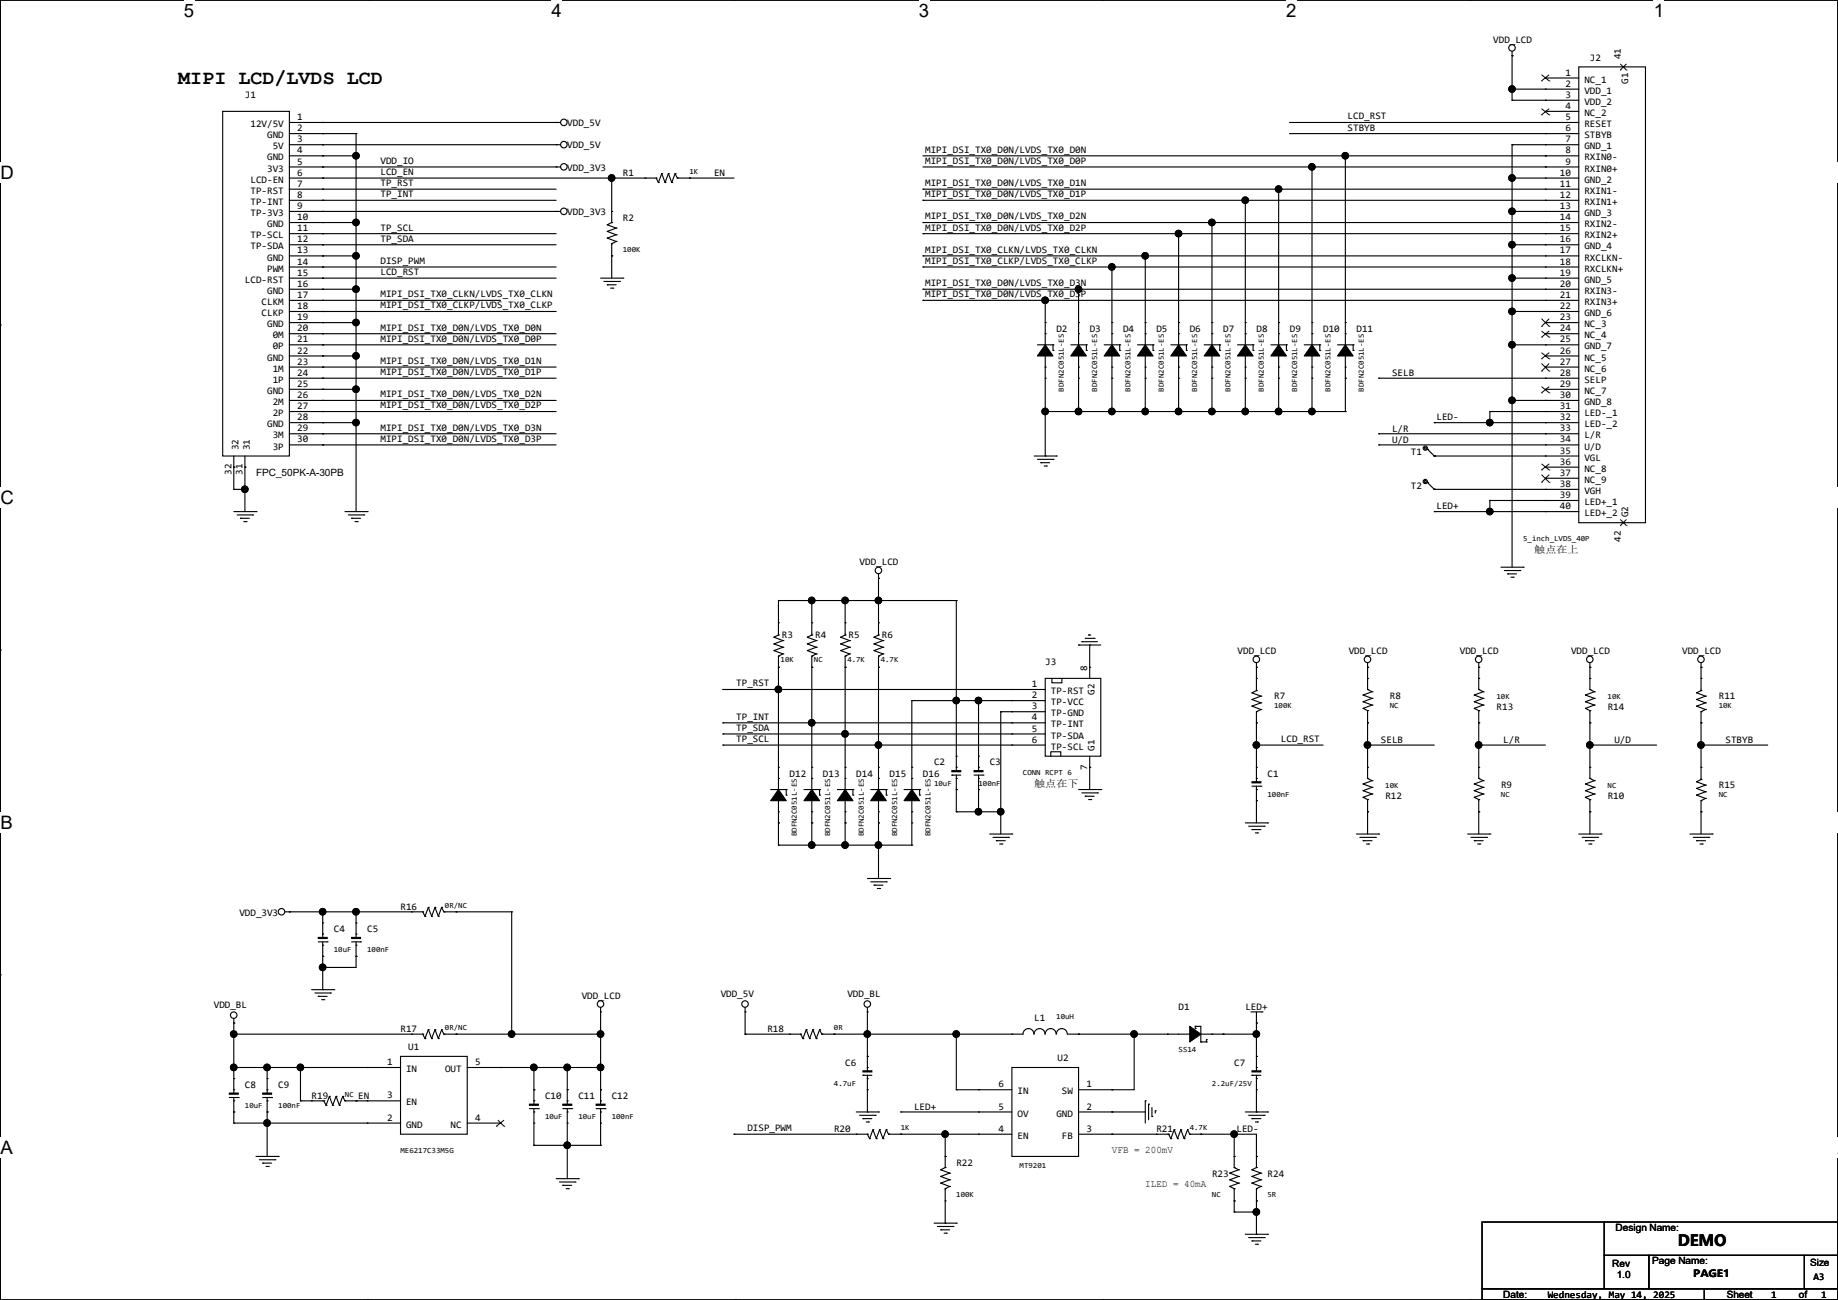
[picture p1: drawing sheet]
<svg xmlns="http://www.w3.org/2000/svg" width="420mm" height="297mm" viewBox="0 0 420 297" stroke-linecap="round" stroke-linejoin="round" font-family="sans-serif">
<path d="M.1 0h419.8v297h-419.8z" fill="none" stroke="#000" stroke-width=".25"/>
<path d="M42 0h2.4v4.8h-2.4z" fill="#fff"/>
<path d="M84 0h.1M84 297h.1" fill="none" stroke="#000" stroke-width=".25"/>
<path d="M126 0h2.4v4.8h-2.4z" fill="#fff"/>
<path d="M168 0h.1M168 297h.1" fill="none" stroke="#000" stroke-width=".25"/>
<path d="M210 0h2.3v4.8h-2.3z" fill="#fff"/>
<path d="M252 0h.1M252 297h.1" fill="none" stroke="#000" stroke-width=".25"/>
<path d="M293.9 0h2.4v4.8h-2.4z" fill="#fff"/>
<path d="M336 0h.1M336 297h.1" fill="none" stroke="#000" stroke-width=".25"/>
<g fill="#fff">
<path d="M377.9 0h2.4v4.8h-2.4z"/>
<path d="M.1 37.1h3v4.8h-3z"/>
<path d="M419.9 37.1l.1 4.8z"/>
<path d="M.1 111.3h3v4.8h-3z"/>
<path d="M419.9 111.3l.1 4.8z"/>
</g>
<path d="M.1 74.3h.1M419.9 74.3h.1" fill="none" stroke="#000" stroke-width=".25"/>
<g fill="#fff">
<path d="M.1 185.6h2.8v4.7h-2.8z"/>
<path d="M419.9 185.6l.1 4.7z"/>
</g>
<path d="M.1 148.5h.1M419.9 148.5h.1" fill="none" stroke="#000" stroke-width=".25"/>
<g fill="#fff">
<path d="M0 259.8h2.9v4.7h-2.9z"/>
<path d="M419.9 259.8h.1v4.7h-.1z"/>
</g>
<g fill="none" stroke="#000" stroke-width=".25">
<path d="M345.5 12.7h.1M345.5 11.7v11.2M353.1 17.8h.1M353.1 17.8h7.7M360.8 15.3h15.2v104.1h-15.2zM370.9 15.3h.1M50.9 25.4h15.2v78.8h-15.2zM66.1 28h62M66.1 33.1h62M66.1 38.1h62M66.1 30.5h15.3M66.1 35.6h15.3"/>
<path d="M73.7 28h.1M73.7 30.5h.1M73.7 33.1h.1M73.7 35.6h.1M73.7 38.1h.1M81.4 30.5h.1M81.4 35.6h.1M81.4 30.5v86.4M127.1 28h.1M127.1 33.1h.1M127.1 38.1h.1M151.2 39.7h.1"/>
<path d="M151.2 39.7l.8 2M151.2 39.7l-.7 2M152.7 39.7h.1M152.7 39.7l.8 2M152.7 39.7l-.7 2M154.3 39.7h.1M154.3 39.7l.5 1M154.3 39.7l-.8 2M210.9 38.1h149.9M210.9 35.6h149.9M294.7 28h.1M294.7 30.5h.1"/>
<path d="M294.7 28h66.1M294.7 30.5h66.1M299.8 38.1h.1M299.8 38.1v40.7M307.4 35.6h.1M307.4 35.6v43.2M345.5 33.1h.1M345.5 20.4h.1M345.5 22.9h.1M345.5 33.1h15.3M345.5 33.1v96.5M345.5 20.4h15.3"/>
<path d="M345.5 22.9h15.3M353.1 20.4h.1M353.1 22.9h.1M353.1 25.4h.1M353.1 28h.1M353.1 30.5h.1M353.1 33.1h.1M353.1 35.6h.1M353.1 38.1h.1M353.1 25.4h7.7M66.1 48.3h62M66.1 40.7h83.8"/>
<path d="M66.1 43.2h61M66.1 45.8h61M66.1 50.8h15.3M66.1 53.4h61M66.1 55.9h61M66.1 58.5h15.3M73.7 40.7h.1M73.7 43.2h.1M73.7 45.8h.1M73.7 48.3h.1M73.7 50.8h.1M73.7 53.4h.1"/>
<path d="M73.7 55.9h.1M73.7 58.5h.1M81.4 58.5h.1M81.4 50.8h.1M127.1 48.3h.1M138.8 54.4h.1M138.8 52.9h.1M138.8 51.4h.1M138.8 54.4l2 .8M138.8 52.9l2 .7M138.8 51.4l2 .7M139.8 50.8h.1"/>
<path d="M139.8 55.7h.1M139.8 48.3h.1M139.8 58.5h.1M139.8 40.7h.1M139.8 50.8l-1 .6M139.8 40.7v10.1M139.8 55.7v7.8M140.8 55.2h.1M140.8 53.6h.1M140.8 52.1h.1M140.8 55.2l-1 .5M140.8 53.6l-2 .8"/>
<path d="M140.8 52.1l-2 .8M147.4 40.7h.1M149.9 40.7h.1M149.9 40.7l.6 1M150.5 41.7h.1M152 41.7h.1M153.5 41.7h.1M154.8 40.7h.1M154.8 40.7h12.9M157.6 40.7h.1M210.9 43.2h.1M210.9 45.8h.1"/>
<path d="M210.9 50.8h.1M210.9 53.4h.1M210.9 58.5h.1M210.9 43.2h149.9M210.9 45.8h149.9M210.9 50.8h149.9M210.9 53.4h149.9M210.9 58.5h149.9M261.7 58.5h.1M261.7 58.5v20.3M269.3 53.4h.1M269.3 53.4v25.4"/>
<path d="M276.9 50.8h.1M276.9 50.8v28M284.6 45.8h.1M284.6 45.8v33M292.2 43.2h.1M292.2 43.2v35.6M345.5 40.7h.1M345.5 48.3h.1M345.5 55.9h.1M345.5 48.3h15.3M345.5 40.7h15.3M345.5 55.9h15.3"/>
<path d="M353.1 40.7h.1M353.1 43.2h.1M353.1 45.8h.1M353.1 48.3h.1M353.1 50.8h.1M353.1 53.4h.1M353.1 55.9h.1M353.1 58.5h.1M66.1 63.5h61M66.1 78.8h61M66.1 61h61M66.1 66.1h15.3"/>
<path d="M66.1 68.6h48.3M66.1 71.2h61M66.1 73.7h15.3M66.1 76.2h61M73.7 61h.1M73.7 63.5h.1M73.7 66.1h.1M73.7 68.6h.1M73.7 71.2h.1M73.7 73.7h.1M73.7 76.2h.1M73.7 78.8h.1"/>
<path d="M81.4 73.7h.1M81.4 66.1h.1M137.2 63.5h5.1M138 64.3h3.6M138.8 65.1h.1M138.8 65.1h2M139.5 65.8h.5M140 65.8h.1M141.6 64.3h.1M142.3 63.5h.1M210.9 61h.1M210.9 66.1h.1"/>
<path d="M210.9 68.6h.1M210.9 61h149.9M210.9 66.1h149.9M210.9 68.6h149.9M237.1 78.8h3.5M238.8 76.2h.1M238.8 73.7h.1M238.8 68.6h.1M238.8 68.6v10.2M240.6 78.8h.1M240.6 78.8v1.3M244.7 78.8h3.5"/>
<path d="M246.5 76.2h.1M246.5 73.7h.1M246.5 66.1h.1M246.5 66.1v12.7M248.2 78.8h.1M248.2 78.8v1.3M252.3 78.8h3.6M254.1 76.2h.1M254.1 73.7h.1M254.1 61h.1M254.1 61v17.8M255.9 78.8h.1"/>
<path d="M255.9 78.8v1.3M259.9 78.8h3.6M261.7 76.2h.1M261.7 73.7h.1M263.5 78.8h.1M263.5 78.8v1.3M267.5 78.8h3.6M269.3 76.2h.1M269.3 73.7h.1M271.1 78.8h.1M271.1 78.8v1.3M275.2 78.8h3.5"/>
<path d="M276.9 76.2h.1M276.9 73.7h.1M278.7 78.8h.1M278.7 78.8v1.3M282.8 78.8h3.5M284.6 76.2h.1M284.6 73.7h.1M286.3 78.8h.1M286.3 78.8v1.3M290.4 78.8h3.6M292.2 76.2h.1M292.2 73.7h.1"/>
<path d="M294 78.8h.1M294 78.8v1.3M298 78.8h3.6M299.8 76.2h.1M299.8 73.7h.1M301.6 78.8h.1M301.6 78.8v1.3M305.6 78.8h3.6M307.4 76.2h.1M307.4 73.7h.1M309.2 78.8h.1M309.2 78.8v1.3"/>
<path d="M345.5 63.5h.1M345.5 71.2h.1M345.5 78.8h.1M345.5 63.5h15.3M345.5 78.8h15.3M345.5 71.2h15.3M353.1 61h.1M353.1 63.5h.1M353.1 66.1h.1M353.1 68.6h.1M353.1 71.2h.1M353.1 73.7h.1"/>
<path d="M353.1 76.2h.1M353.1 78.8h.1M353.1 73.7h7.7M353.1 76.2h7.7M66.1 81.3h15.3M66.1 83.9h61M66.1 86.4h61M66.1 88.9h15.3M66.1 91.5h61M66.1 94h61M66.1 96.6h15.3M66.1 99.1h61"/>
<path d="M73.7 81.3h.1M73.7 83.9h.1M73.7 86.4h.1M73.7 88.9h.1M73.7 91.5h.1M73.7 94h.1M73.7 96.6h.1M73.7 99.1h.1M81.4 96.6h.1M81.4 88.9h.1M81.4 81.3h.1M238.8 83.9h.1"/>
<path d="M238.8 86.4h.1M238.8 94h.1M238.8 94h68.6M238.8 81.3v22.9M240.6 80.1h.1M246.5 83.9h.1M246.5 86.4h.1M246.5 94h.1M246.5 81.3v12.7M248.2 80.1h.1M254.1 83.9h.1M254.1 86.4h.1"/>
<path d="M254.1 94h.1M254.1 81.3v12.7M255.9 80.1h.1M261.7 83.9h.1M261.7 86.4h.1M261.7 94h.1M261.7 81.3v12.7M263.5 80.1h.1M269.3 83.9h.1M269.3 86.4h.1M269.3 94h.1M269.3 81.3v12.7"/>
<path d="M271.1 80.1h.1M276.9 83.9h.1M276.9 86.4h.1M276.9 94h.1M276.9 81.3v12.7M278.7 80.1h.1M284.6 83.9h.1M284.6 86.4h.1M284.6 94h.1M284.6 81.3v12.7M286.3 80.1h.1M292.2 83.9h.1"/>
<path d="M292.2 86.4h.1M292.2 94h.1M292.2 81.3v12.7M294 80.1h.1M299.8 83.9h.1M299.8 86.4h.1M299.8 94h.1M299.8 81.3v12.7M301.6 80.1h.1M307.4 83.9h.1M307.4 86.4h.1M307.4 94h.1"/>
<path d="M307.4 81.3v12.7M309.2 80.1h.1M315 99.1h.1M315 86.4h.1M315 86.4h45.8M315 99.1h45.8M327.7 96.6h.1M327.7 96.6h33.1M340.4 94h.1M340.4 96.6h.1M340.4 94h20.4M340.4 94v2.6"/>
<path d="M345.5 91.5h.1M345.5 91.5h15.3M353.1 81.3h.1M353.1 83.9h.1M353.1 86.4h.1M353.1 88.9h.1M353.1 91.5h.1M353.1 94h.1M353.1 96.6h.1M353.1 99.1h.1M353.1 81.3h7.7M353.1 83.9h7.7"/>
<path d="M353.1 88.9h7.7M53.4 106.7h.1M53.4 111.8h.1M53.4 116.9h5.1M53.4 104.2v7.6M53.4 111.8h2.6M54.2 117.6h3.5M54.9 118.4h.1M54.9 118.4h2.1M55.7 119.2h.5M56 106.7h.1M56 111.8h.1"/>
<path d="M56 104.2v12.7M56.2 119.2h.1M57.7 117.6h.1M58.5 116.9h.1M66.1 101.6h61M73.7 101.6h.1M78.8 116.9h5.1M79.6 117.6h3.5M80.3 118.4h.1M80.3 118.4h2.1M81.1 119.2h.5M81.6 119.2h.1"/>
<path d="M83.1 117.6h.1M83.9 116.9h.1M236.3 104.2h5.1M237.1 104.9h3.5M237.8 105.7h.1M237.8 105.7h2.1M238.6 106.5h.5M238.8 104.2h.1M239.1 106.5h.1M240.6 104.9h.1M241.4 104.2h.1M315 101.6h.1"/>
<path d="M315 101.6h45.8M326.2 102.7h.1M326.2 110.3h.1M326.2 102.7l1.5 1.5M326.2 110.3l1.5 1.5M327.7 104.2h.1M327.7 111.8h.1M327.7 116.9h.1M327.7 116.9h33.1M327.7 104.2h33.1M327.7 111.8h33.1M340.4 114.3h.1"/>
<path d="M340.4 116.9h.1M340.4 114.3h20.4M340.4 114.3v2.6M353.1 101.6h.1M353.1 104.2h.1M353.1 106.7h.1M353.1 109.3h.1M353.1 111.8h.1M353.1 114.3h.1M353.1 116.9h.1M353.1 106.7h7.7M353.1 109.3h7.7"/>
<path d="M370.9 119.4h.1M177.9 137.2h.1M177.9 137.2v7.9M177.9 137.2h40.6M185.5 137.2h.1M185.5 137.2v7.9M193.1 137.2h.1M193.1 137.2v7.9M200.7 132.1h.1M200.7 137.2h.1M200.7 131.1v14M218.5 137.2h.1"/>
<path d="M218.5 137.2v38.9M343 129.6h5.1M343.7 130.3h3.6M344.5 131.1h.1M344.5 131.1h2M345.3 131.9h.5M345.8 131.9h.1M347.3 130.3h.1M348.1 129.6h.1M165.2 157.5h.1M165.2 157.5h73.6M176.9 145.6h.1"/>
<path d="M176.9 147.1h.1M176.9 148.6h.1M176.9 145.6l2 .7M176.9 147.1l2 .8M176.9 148.6l2 .8M177.9 149.9h.1M177.9 145.1h.1M177.9 152.4h.1M177.9 142.3h.1M177.9 157.5h.1M177.9 145.1l-1 .5M177.9 149.9v30.5"/>
<path d="M178.9 146.3h.1M178.9 147.9h.1M178.9 149.4h.1M178.9 146.3l-2 .8M178.9 147.9l-2 .7M178.9 149.4l-1 .5M184.5 145.6h.1M184.5 147.1h.1M184.5 148.6h.1M184.5 145.6l2 .7M184.5 147.1l2 .8M184.5 148.6l2 .8"/>
<path d="M185.5 149.9h.1M185.5 145.1h.1M185.5 152.4h.1M185.5 142.3h.1M185.5 149.9v30.5M185.5 145.1l-1 .5M186.5 146.3h.1M186.5 147.9h.1M186.5 149.4h.1M186.5 146.3l-2 .8M186.5 147.9l-2 .7M186.5 149.4l-1 .5"/>
<path d="M192.1 145.6h.1M192.1 147.1h.1M192.1 148.6h.1M192.1 145.6l2 .7M192.1 147.1l2 .8M192.1 148.6l2 .8M193.1 149.9h.1M193.1 145.1h.1M193.1 152.4h.1M193.1 142.3h.1M193.1 145.1l-1 .5M193.1 149.9v30.5"/>
<path d="M194.1 146.3h.1M194.1 147.9h.1M194.1 149.4h.1M194.1 146.3l-2 .8M194.1 147.9l-2 .7M194.1 149.4l-1 .5M199.7 145.6h.1M199.7 147.1h.1M199.7 148.6h.1M199.7 145.6l2.1 .7M199.7 147.1l2.1 .8M199.7 148.6l2.1 .8"/>
<path d="M200.7 149.9h.1M200.7 145.1h.1M200.7 152.4h.1M200.7 142.3h.1M200.7 149.9v30.5M200.7 145.1l-1 .5M201.8 146.3h.1M201.8 147.9h.1M201.8 149.4h.1M201.8 146.3l-2.1 .8M201.8 147.9l-2.1 .7M201.8 149.4l-1.1 .5"/>
<path d="M231.2 157.5h.1M238.8 155h12.7v17.8h-12.7zM240.4 155v1h2.3v-1M246.5 147.4h.1M246.5 147.4h5M247.2 146.6h.1M247.2 146.6h3.6M248 145.8h2M248.8 145.1h.1M248.8 145.1h.5M249 152.4h.1M249 147.4h.1"/>
<path d="M249 147.4v7.6M250 145.8h.1M286.1 158.3h.1M286.1 159.8h.1M286.1 158.3l2 .7M286.1 159.8l2 .8M287.1 152.4h.1M287.1 157.8h.1M287.1 155h.1M287.1 151.4v6.4M287.1 157.8l-1 .5M288.1 159h.1"/>
<path d="M288.1 159l-2 .8M311.5 158.8h.1M311.5 158.8l2 .8M312.5 152.4h.1M312.5 157.5h.1M312.5 155h.1M312.5 151.4v6.1M312.5 157.5l1 .5M313.5 159.6h.1M313.5 158h.1M313.5 159.6l-2 .7M313.5 158l-2 .8"/>
<path d="M336.9 158.8h.1M336.9 158.8l2 .8M337.9 152.4h.1M337.9 157.5h.1M337.9 155h.1M337.9 151.4v6.1M337.9 157.5l1 .5M338.9 159.6h.1M338.9 158h.1M338.9 159.6l-2 .7M338.9 158l-2 .8M362.3 158.8h.1"/>
<path d="M362.3 158.8l2 .8M363.3 152.4h.1M363.3 157.5h.1M363.3 155h.1M363.3 151.4v6.1M363.3 157.5l1 .5M364.3 159.6h.1M364.3 158h.1M364.3 159.6l-2 .7M364.3 158l-2 .8M387.7 158.3h.1M387.7 159.8h.1"/>
<path d="M387.7 158.3l2 .7M387.7 159.8l2 .8M388.7 152.4h.1M388.7 157.8h.1M388.7 155h.1M388.7 151.4v6.4M388.7 157.8l-1 .5M389.7 159h.1M389.7 159l-2 .8M165.2 165.1h.1M165.2 167.7h.1M165.2 170.2h.1"/>
<path d="M165.2 165.1h73.6M165.2 167.7h73.6M165.2 170.2h73.6M177.9 177.8h.1M177.9 175.3h.1M185.5 177.8h.1M185.5 175.3h.1M185.5 165.1h.1M193.1 177.8h.1M193.1 175.3h.1M193.1 167.7h.1M200.7 177.8h.1"/>
<path d="M200.7 175.3h.1M200.7 170.2h.1M208.4 177.8h.1M208.4 175.3h.1M208.4 160.1h.1M208.4 160.1h30.4M208.4 160.1v20.3M217.5 177.1h.1M217.5 177.1h2M218.5 177.8h.1M218.5 175.3h.1M218.5 172.8h.1"/>
<path d="M218.5 160.1h.1M218.5 177.1v8.4M222.6 177.1h2M223.6 177.8h.1M223.6 175.3h.1M223.6 172.8h.1M223.6 160.1h.1M223.6 160.1v16M223.6 177.1v8.4M224.6 177.1h.1M228.7 162.6h.1M228.7 162.6h10.1"/>
<path d="M228.7 162.6v27.9M231.2 160.1h.1M231.2 162.6h.1M231.2 165.1h.1M231.2 167.7h.1M231.2 170.2h.1M240.1 172.8v-1.1h2.3v1.1M249 175.3h.1M249 172.8v7.6M286.1 161.3h.1M286.1 161.3l2 .8M286.1 179.6h2"/>
<path d="M287.1 162.6h.1M287.1 165.1h.1M287.1 177.8h.1M287.1 175.3h.1M287.1 170.2h.1M287.1 162.6v16M287.1 179.6v8.4M287.1 170.2h15.2M288.1 160.6h.1M288.1 162.1h.1M288.1 179.6h.1M288.1 160.6l-2 .7"/>
<path d="M288.1 162.1l-1 .5M311.5 161.8h.1M311.5 160.3h.1M311.5 179.1h.1M311.5 161.8l1 .5M311.5 160.3l2 .8M311.5 179.1l2 .8M312.5 162.3h.1M312.5 165.1h.1M312.5 177.8h.1M312.5 175.3h.1M312.5 170.2h.1"/>
<path d="M312.5 162.3v15.5M312.5 170.2h15.2M312.5 177.8l1 .6M313.5 161.1h.1M313.5 179.9h.1M313.5 178.4h.1M313.5 161.1l-2 .7M313.5 179.9l-2 .7M313.5 178.4l-2 .7M336.9 161.8h.1M336.9 160.3h.1M336.9 179.1h.1"/>
<path d="M336.9 161.8l1 .5M336.9 160.3l2 .8M336.9 179.1l2 .8M337.9 162.3h.1M337.9 165.1h.1M337.9 177.8h.1M337.9 175.3h.1M337.9 170.2h.1M337.9 162.3v15.5M337.9 177.8l1 .6M337.9 170.2h15.2M338.9 161.1h.1"/>
<path d="M338.9 179.9h.1M338.9 178.4h.1M338.9 161.1l-2 .7M338.9 179.9l-2 .7M338.9 178.4l-2 .7M362.3 179.1h.1M362.3 161.8h.1M362.3 160.3h.1M362.3 179.1l2 .8M362.3 161.8l1 .5M362.3 160.3l2 .8M363.3 177.8h.1"/>
<path d="M363.3 175.3h.1M363.3 162.3h.1M363.3 165.1h.1M363.3 170.2h.1M363.3 162.3v15.5M363.3 177.8l1 .6M363.3 170.2h15.2M364.3 179.9h.1M364.3 178.4h.1M364.3 161.1h.1M364.3 179.9l-2 .7M364.3 178.4l-2 .7"/>
<path d="M364.3 161.1l-2 .7M387.7 161.3h.1M387.7 178.6h.1M387.7 161.3l2 .8M387.7 178.6l2 .8M388.7 162.6h.1M388.7 165.1h.1M388.7 178.1h.1M388.7 175.3h.1M388.7 170.2h.1M388.7 162.6v15.5M388.7 178.1l-1 .5"/>
<path d="M388.7 170.2h15.2M389.7 160.6h.1M389.7 162.1h.1M389.7 179.4h.1M389.7 160.6l-2 .7M389.7 162.1l-1 .5M389.7 179.4l-2 .7M176.1 180.4h3.6M177.9 185.5h.1M177.9 188h.1M177.9 193.1h.1M177.9 182.9v10.2"/>
<path d="M177.9 193.1h30.5M179.7 180.4h.1M179.7 181.7h.1M179.7 180.4v1.3M183.7 180.4h3.6M185.5 185.5h.1M185.5 188h.1M185.5 193.1h.1M185.5 182.9v10.2M187.3 180.4h.1M187.3 181.7h.1M187.3 180.4v1.3"/>
<path d="M191.3 180.4h3.6M193.1 185.5h.1M193.1 188h.1M193.1 193.1h.1M193.1 182.9v10.2M194.9 180.4h.1M194.9 181.7h.1M194.9 180.4v1.3M199 180.4h3.5M200.7 185.5h.1M200.7 188h.1M200.7 193.1h.1"/>
<path d="M200.7 182.9v17.8M202.5 180.4h.1M202.5 181.7h.1M202.5 180.4v1.3M206.6 180.4h3.5M208.4 185.5h.1M208.4 188h.1M208.4 193.1h.1M208.4 182.9v10.2M210.1 180.4h.1M210.1 181.7h.1M210.1 180.4v1.3"/>
<path d="M218.5 180.4h.1M218.5 185.5h.1M218.5 185.5h10.2M223.6 180.4h.1M223.6 185.5h.1M226.1 190.5h5.1M226.9 191.3h3.6M227.7 192.1h.1M227.7 192.1h2M228.4 192.8h.5M228.7 185.5h.1M228.9 192.8h.1"/>
<path d="M230.5 191.3h.1M231.2 190.5h.1M246.5 180.4h5M247.2 181.1h3.6M248 181.9h.1M248 181.9h2M248.8 182.7h.5M249.3 182.7h.1M250.8 181.1h.1M251.5 180.4h.1M284.6 188h5M285.3 188.8h3.6"/>
<path d="M286.1 189.5h.1M286.1 189.5h2M286.9 190.3h.5M287.1 180.4h.1M287.1 182.9h.1M287.4 190.3h.1M288.9 188.8h.1M289.6 188h.1M310 190.5h5M310.7 191.3h3.6M311.5 192.1h.1M311.5 182.2h.1"/>
<path d="M311.5 180.6h.1M311.5 192.1h2M311.5 182.2l1 .5M311.5 180.6l2 .8M312.3 192.8h.5M312.5 182.7h.1M312.5 185.5h.1M312.5 182.7v7.8M312.8 192.8h.1M313.5 181.4h.1M313.5 181.4l-2 .8M314.3 191.3h.1"/>
<path d="M315 190.5h.1M335.4 190.5h5M336.1 191.3h3.6M336.9 192.1h.1M336.9 182.2h.1M336.9 180.6h.1M336.9 192.1h2M336.9 182.2l1 .5M336.9 180.6l2 .8M337.7 192.8h.5M337.9 182.7h.1M337.9 185.5h.1"/>
<path d="M337.9 182.7v7.8M338.2 192.8h.1M338.9 181.4h.1M338.9 181.4l-2 .8M339.7 191.3h.1M340.4 190.5h.1M360.8 190.5h5M361.5 191.3h3.6M362.3 192.1h.1M362.3 182.2h.1M362.3 180.6h.1M362.3 192.1h2"/>
<path d="M362.3 182.2l1 .5M362.3 180.6l2 .8M363.1 192.8h.5M363.3 182.7h.1M363.3 185.5h.1M363.3 182.7v7.8M363.6 192.8h.1M364.3 181.4h.1M364.3 181.4l-2 .8M365.1 191.3h.1M365.8 190.5h.1M386.2 190.5h5"/>
<path d="M386.9 191.3h3.6M387.7 192.1h.1M387.7 180.1h.1M387.7 181.7h.1M387.7 192.1h2M387.7 180.1l2 .8M387.7 181.7l2 .7M388.5 192.8h.5M388.7 182.9h.1M388.7 185.5h.1M388.7 182.9v7.6M389 192.8h.1"/>
<path d="M389.7 180.9h.1M389.7 182.4h.1M389.7 180.9l-2 .8M389.7 182.4l-1 .5M390.5 191.3h.1M391.2 190.5h.1M65.1 208.3h31.5M66.1 208.3h.1M72.7 215.2h2.1M73.7 215.9h.1M73.7 213.4h.1M73.7 210.9h.1"/>
<path d="M73.7 218.5h.1M73.7 208.3h.1M73.7 208.3v5.9M73.7 215.2v10.9M74.8 215.2h.1M80.3 215.2h2.1M81.4 215.9h.1M81.4 213.4h.1M81.4 210.9h.1M81.4 218.5h.1M81.4 208.3h.1M81.4 208.3v5.9"/>
<path d="M81.4 215.2v5.8h-7.7M82.4 215.2h.1M94.1 208.3h.1M96.6 208.3h.1M96.6 208.3l.5 1M97.1 209.3h.1M97.9 207.3h.1M97.9 207.3l.7 2M97.9 207.3l-.8 2M98.6 209.3h.1M99.4 207.3h.1M99.4 207.3l.8 2"/>
<path d="M99.4 207.3l-.8 2M100.2 209.3h.1M100.9 207.3h.1M100.9 207.3l.5 1M100.9 207.3l-.7 2M101.4 208.3h.1M101.4 208.3h15.5M104.2 208.3h.1M116.9 208.3h.1M116.9 208.3v28M198.2 200.7h5.1M199 201.5h3.5"/>
<path d="M199.7 202.2h.1M199.7 202.2h2.1M200.5 203h.5M201 203h.1M202.5 201.5h.1M203.3 200.7h.1M.1 222.7h.1M53.4 233.7h.1M53.4 236.3h.1M53.4 232.7v17M53.4 236.3h43.2M71.2 226.1h5.1"/>
<path d="M72 226.9h3.5M72.7 227.6h.1M72.7 227.6h2.1M73.5 228.4h.5M73.7 221h.1M73.7 226.1h.1M74 228.4h.1M75.5 226.9h.1M76.3 226.1h.1M94.1 236.3h.1M96.6 236.3h.1M96.6 236.3l.5 1"/>
<path d="M97.1 237.3h.1M97.9 235.2h.1M97.9 235.2l.7 2.1M97.9 235.2l-.8 2.1M98.6 237.3h.1M99.4 235.2h.1M99.4 235.2l.8 2.1M99.4 235.2l-.8 2.1M100.2 237.3h.1M100.9 235.2h.1M100.9 235.2l.5 1.1M100.9 235.2l-.7 2.1"/>
<path d="M101.4 236.3h.1M101.4 236.3h35.8M104.2 236.3h.1M116.9 236.3h.1M137.2 231.2h.1M137.2 236.3h.1M137.2 230.2v22.1M170.3 231.2h.1M170.3 236.3h.1M170.3 230.2v6.1M170.3 236.3h12.7M180.4 236.3h.1"/>
<path d="M183 236.3h.1M183 236.3l.5 1M183.5 237.3h.1M184.2 235.2h.1M184.2 235.2l.8 2.1M184.2 235.2l-.7 2.1M185 237.3h.1M185.8 235.2h.1M185.8 235.2l.7 2.1M185.8 235.2l-.8 2.1M186.5 237.3h.1M187.3 235.2h.1"/>
<path d="M187.3 235.2l.5 1.1M187.3 235.2l-.8 2.1M187.8 236.3h.1M187.8 236.3h46a1.25 1.25 0 0 1 1.2-1.3 1.25 1.25 0 0 1 1.3 1.3 1.27 1.27 0 0 1 1.2-1.3 1.27 1.27 0 0 1 1.3 1.3M190.6 236.3h.1M198.2 231.2h.1M198.2 236.3h.1M198.2 230.2v14.4M218.5 236.3h.1M218.5 236.3v12.7M231.2 236.3h.1M238.8 236.3a1.25 1.25 0 0 1 1.3-1.3 1.25 1.25 0 0 1 1.2 1.3 1.27 1.27 0 0 1 1.3-1.3 1.27 1.27 0 0 1 1.3 1.3"/>
<path d="M243.9 236.3h28M246.5 236.3h.1M259.2 236.3h.1M259.2 236.3v12.7h-12.7M266.8 236.3h.1M271.9 236.3h.1M273.1 234.5h.1M273.1 235h.1M273.1 234.5h1.3v3.5M273.1 234.5v.5M274.4 238h.1M274.4 236.3h12.7"/>
<path d="M274.4 238h1.3M275.7 238h.1M275.7 237.5h.1M275.7 237.5v.5M276.9 236.3h.1M279.5 236.3h.1M285.8 231.2h2.6M287.1 233.7h.1M287.1 231.2v13.4M288.4 231.2h.1M419.9 222.7h.1M52.4 250.7h2"/>
<path d="M53.4 251.5h.1M53.4 249h.1M53.4 246.4h.1M53.4 254h.1M53.4 243.9h.1M53.4 256.6h.1M53.4 250.7v5.9M53.4 243.9h38.1M53.4 256.6h38.1M54.4 250.7h.1M60 250.7h2.1M61 251.5h.1"/>
<path d="M61 249h.1M61 246.4h.1M61 254h.1M61 243.9h.1M61 256.6h.1M61 243.9v5.8M61 250.7v13.5M62.1 250.7h.1M68.7 243.9h.1M68.7 251.5h.1M68.7 251.5h5.3M68.7 243.9v7.6"/>
<path d="M71.2 251.5h.1M74 251.5h.1M74 251.5l.5 1M74.5 252.5h.1M75.3 250.5h.1M75.3 250.5l-.8 2M75.3 250.5l.7 2M76 252.5h.1M76.8 250.5h.1M76.8 250.5l-.8 2M76.8 250.5l.8 2M77.6 252.5h.1"/>
<path d="M78.3 250.5h.1M78.3 250.5l-.7 2M78.3 250.5l.5 1M78.8 251.5h.1M78.8 251.5h12.7M81.4 251.5h.1M83.9 243.9h.1M83.9 256.6h.1M83.9 251.5h.1M91.5 241.3h15.3v17.8h-15.3zM106.8 243.9h30.4M106.8 256.6h7.6"/>
<path d="M114.4 256.6h.1M114.4 243.9h.1M121 253.3h2M122 254h.1M122 251.5h.1M122 249h.1M122 256.6h.1M122 243.9h.1M122 243.9v8.4M122 253.3v8.4M123 253.3h.1M128.6 253.3h2"/>
<path d="M129.6 254h.1M129.6 251.5h.1M129.6 249h.1M129.6 256.6h.1M129.6 243.9h.1M129.6 243.9v8.4M129.6 253.3v16M130.6 253.3h.1M136.2 253.3h2.1M137.2 254h.1M137.2 251.5h.1M137.2 249h.1"/>
<path d="M137.2 256.6h.1M137.2 253.3v8.4M138.3 253.3h.1M167.7 259.1h.1M167.7 259.1h30.5M195.7 259.1h.1M195.7 254h5M196.4 254.8h3.6M197.2 255.6h.1M197.2 245.7h.1M197.2 255.6h2M197.2 245.7h2"/>
<path d="M198 256.3h.5M198.2 259.1h.1M198.2 246.4h.1M198.2 243.9h.1M198.2 241.3h.1M198.2 249h.1M198.2 254h.1M198.2 245.7v8.3M198.2 259.1l.5 1M198.5 256.3h.1M199.5 258.1h.1M199.5 258.1l.7 2"/>
<path d="M199.5 258.1l-.8 2M200 254.8h.1M200.7 254h.1M201 258.1h.1M201 258.1l.8 2M201 258.1l-.8 2M202.5 258.1h.1M202.5 258.1l.5 1M202.5 258.1l-.7 2M203 259.1h.1M203 259.1h28.2M205.8 259.1h.1"/>
<path d="M205.8 254h.1M205.8 254h25.4M216 259.1h.1M216 259.1v7.6M218.5 249h.1M218.5 249h12.7M223.6 259.1h.1M223.6 254h.1M223.6 249h.1M231.2 243.9h15.3v20.3h-15.3zM246.5 254h15.2M246.5 259.1h20.5"/>
<path d="M254.1 249h.1M254.1 254h.1M254.1 259.1h.1M261.7 251.5h.1M261.7 251.5v5.1M262.5 252.3h.1M262.5 252.3v3.5M263.2 255.1h.1M263.2 253v2.1M264 253.8h.1M264 253.8v.5M264.2 259.1h.1"/>
<path d="M267 259.1h.1M267 259.1l.5 1M268.3 258.1h.1M268.3 258.1l-.8 2M268.3 258.1l.8 2M269.8 258.1h.1M269.8 258.1l-.7 2M269.8 258.1l.8 2M271.4 258.1h.1M271.4 258.1l-.8 2M271.4 258.1l.5 1M271.9 259.1h.1"/>
<path d="M271.9 259.1h15.2v7.6M274.4 259.1h.1M282 259.1h.1M282 259.1v7.6M284.6 254h5M285.3 254.8h3.6M286.1 255.6h.1M286.1 245.7h.1M286.1 255.6h2M286.1 245.7h2M286.9 256.3h.5M287.1 246.4h.1"/>
<path d="M287.1 243.9h.1M287.1 241.3h.1M287.1 249h.1M287.1 254h.1M287.1 245.7v8.3M287.4 256.3h.1M288.9 254.8h.1M289.6 254h.1M58.5 264.2h5.1M59.3 265h3.5M60 265.7h.1M60 265.7h2.1"/>
<path d="M60.8 266.5h.5M61.3 266.5h.1M62.8 265h.1M63.6 264.2h.1M122 261.7h.1M122 261.7h15.2M127.1 269.3h5.1M127.8 270h3.6M128.6 270.8h.1M128.6 270.8h2M129.4 271.6h.5M129.6 261.7h.1"/>
<path d="M129.9 271.6h.1M131.4 270h.1M132.2 269.3h.1M137.2 261.7h.1M198.7 260.1h.1M200.2 260.1h.1M201.8 260.1h.1M213.4 279.4h5.1M215 270.3h.1M215 268.8h.1M215 267.3h.1M215 270.3l2 .8"/>
<path d="M215 268.8l2 .7M215 267.3l2 .7M216 266.7h.1M216 271.6h.1M216 264.2h.1M216 274.4h.1M216 279.4h.1M216 266.7l-1 .6M216 271.6v7.8M217 271.1h.1M217 269.5h.1M217 268h.1"/>
<path d="M217 271.1l-1 .5M217 269.5l-2 .8M217 268l-2 .8M218.5 279.4h.1M267.5 260.1h.1M269.1 260.1h.1M270.6 260.1h.1M281 271.1h.1M281 269.5h.1M281 268h.1M281 271.1l1 .5M281 269.5l2 .8"/>
<path d="M281 268l2 .8M282 266.7h.1M282 271.6h.1M282 264.2h.1M282 274.4h.1M282 276.9h.1M282 266.7l1 .6M282 271.6v5.3M282 276.9h5.1M283 270.3h.1M283 268.8h.1M283 267.3h.1"/>
<path d="M283 270.3l-2 .8M283 268.8l-2 .7M283 267.3l-2 .7M286.1 270.3h.1M286.1 268.8h.1M286.1 267.3h.1M286.1 270.3l2 .8M286.1 268.8l2 .7M286.1 267.3l2 .7M287.1 266.7h.1M287.1 271.6h.1M287.1 264.2h.1"/>
<path d="M287.1 274.4h.1M287.1 271.6v10.4M287.1 266.7l-1 .6M288.1 271.1h.1M288.1 269.5h.1M288.1 268h.1M288.1 271.1l-1 .5M288.1 269.5l-2 .8M288.1 268l-2 .8M338.7 279.2h27.9v15.2h-27.9zM366.6 279.2h53.3v7.6h-53.3zM214.2 280.2h3.6"/>
<path d="M215 281h.1M215 281h2M215.7 281.7h.5M216.2 281.7h.1M217.8 280.2h.1M284.6 282h5M285.3 282.7h3.6M286.1 283.5h.1M286.1 283.5h2M286.9 284.3h.5M287.1 282h.1M287.4 284.3h.1"/>
<path d="M288.9 282.7h.1M289.6 282h.1M338.7 294.4h50.8v2.6h-50.8zM366.6 286.8h10.2v7.6h-10.2zM376.8 286.8h35.5v7.6h-35.5zM389.5 294.4h30.4v2.6h-30.4zM412.3 286.8h7.6v7.6h-7.6z"/>
<circle cx="345.5" cy="10.9" r=".74"/>
<circle cx="128.8" cy="33" r=".74"/>
<circle cx="128.8" cy="38.1" r=".74"/>
<circle cx="128.8" cy="28" r=".74"/>
<circle cx="128.8" cy="48.3" r=".74"/>
<circle cx="325.7" cy="110" r=".49"/>
<circle cx="325.7" cy="102.4" r=".49"/>
<circle cx="325.7" cy="102.4" r=".23"/>
<circle cx="325.7" cy="110" r=".23"/>
<circle cx="200.7" cy="130.3" r=".74"/>
<circle cx="287.1" cy="150.6" r=".74"/>
<circle cx="312.5" cy="150.6" r=".74"/>
<circle cx="337.9" cy="150.6" r=".74"/>
<circle cx="363.3" cy="150.6" r=".74"/>
<circle cx="388.7" cy="150.6" r=".74"/>
<circle cx="64.3" cy="208.3" r=".74"/>
<circle cx="53.4" cy="231.9" r=".74"/>
<circle cx="137.2" cy="229.4" r=".74"/>
<circle cx="170.2" cy="229.4" r=".74"/>
<circle cx="198.2" cy="229.4" r=".74"/>
</g>
<g fill="#000" stroke="#000" stroke-width=".25">
<path d="M238.8 78.8l1.8 2.5h-3.5z" fill-rule="evenodd"/>
<path d="M246.5 78.8l1.7 2.5h-3.5z" fill-rule="evenodd"/>
<path d="M254.1 78.8l1.8 2.5h-3.6z" fill-rule="evenodd"/>
<path d="M261.7 78.8l1.8 2.5h-3.6z" fill-rule="evenodd"/>
<path d="M269.3 78.8l1.8 2.5h-3.6z" fill-rule="evenodd"/>
<path d="M276.9 78.8l1.8 2.5h-3.5z" fill-rule="evenodd"/>
<path d="M284.6 78.8l1.7 2.5h-3.5z" fill-rule="evenodd"/>
<path d="M292.2 78.8l1.8 2.5h-3.6z" fill-rule="evenodd"/>
<path d="M299.8 78.8l1.8 2.5h-3.6z" fill-rule="evenodd"/>
<path d="M307.4 78.8l1.8 2.5h-3.6z" fill-rule="evenodd"/>
<path d="M217.5 176.1h2v.2h-2z" fill-rule="evenodd"/>
<path d="M222.6 176.1h2v.2h-2z" fill-rule="evenodd"/>
<path d="M286.1 178.6h2v.3h-2z" fill-rule="evenodd"/>
<path d="M177.9 180.4l1.8 2.5h-3.6z" fill-rule="evenodd"/>
<path d="M185.5 180.4l1.8 2.5h-3.6z" fill-rule="evenodd"/>
<path d="M193.1 180.4l1.8 2.5h-3.6z" fill-rule="evenodd"/>
<path d="M200.7 180.4l1.8 2.5h-3.5z" fill-rule="evenodd"/>
<path d="M208.4 180.4l1.7 2.5h-3.5z" fill-rule="evenodd"/>
<path d="M72.7 214.2h2.1v.2h-2.1z" fill-rule="evenodd"/>
<path d="M80.3 214.2h2.1v.2h-2.1z" fill-rule="evenodd"/>
<path d="M271.9 234.5l2.5 1.8-2.5 1.7z" fill-rule="evenodd"/>
<path d="M52.4 249.7h2v.3h-2z" fill-rule="evenodd"/>
<path d="M60 249.7h2.1v.3h-2.1z" fill-rule="evenodd"/>
<path d="M121 252.3h2v.2h-2z" fill-rule="evenodd"/>
<path d="M128.6 252.3h2v.2h-2z" fill-rule="evenodd"/>
<path d="M136.2 252.3h2.1v.2h-2.1z" fill-rule="evenodd"/>
<path d="M197.2 244.6h2v.3h-2z" fill-rule="evenodd"/>
<path d="M286.1 244.6h2v.3h-2z" fill-rule="evenodd"/>
<circle cx="81.3" cy="35.6" r=".74"/>
<circle cx="299.8" cy="38.1" r=".74"/>
<circle cx="307.4" cy="35.6" r=".74"/>
<circle cx="345.5" cy="20.3" r=".74"/>
<circle cx="81.3" cy="58.4" r=".74"/>
<circle cx="81.3" cy="50.8" r=".74"/>
<circle cx="139.8" cy="40.7" r=".74"/>
<circle cx="261.7" cy="58.4" r=".74"/>
<circle cx="269.3" cy="53.4" r=".74"/>
<circle cx="276.9" cy="50.8" r=".74"/>
<circle cx="284.5" cy="45.7" r=".74"/>
<circle cx="292.2" cy="43.2" r=".74"/>
<circle cx="345.5" cy="55.9" r=".74"/>
<circle cx="345.5" cy="40.7" r=".74"/>
<circle cx="345.5" cy="48.3" r=".74"/>
<circle cx="81.3" cy="66.1" r=".74"/>
<circle cx="81.3" cy="73.7" r=".74"/>
<circle cx="238.8" cy="68.6" r=".74"/>
<circle cx="246.4" cy="66.1" r=".74"/>
<circle cx="254.1" cy="61" r=".74"/>
<circle cx="345.5" cy="63.5" r=".74"/>
<circle cx="345.5" cy="71.1" r=".74"/>
<circle cx="345.5" cy="78.8" r=".74"/>
<circle cx="81.3" cy="81.3" r=".74"/>
<circle cx="81.3" cy="96.5" r=".74"/>
<circle cx="81.3" cy="88.9" r=".74"/>
<circle cx="238.8" cy="94" r=".74"/>
<circle cx="246.4" cy="94" r=".74"/>
<circle cx="254.1" cy="94" r=".74"/>
<circle cx="261.7" cy="94" r=".74"/>
<circle cx="269.3" cy="94" r=".74"/>
<circle cx="276.9" cy="94" r=".74"/>
<circle cx="284.5" cy="94" r=".74"/>
<circle cx="292.2" cy="94" r=".74"/>
<circle cx="299.8" cy="94" r=".74"/>
<circle cx="340.4" cy="96.5" r=".74"/>
<circle cx="345.5" cy="91.5" r=".74"/>
<circle cx="55.9" cy="111.8" r=".74"/>
<circle cx="340.4" cy="116.9" r=".74"/>
<circle cx="185.5" cy="137.2" r=".74"/>
<circle cx="193.1" cy="137.2" r=".74"/>
<circle cx="200.7" cy="137.2" r=".74"/>
<circle cx="177.9" cy="157.5" r=".74"/>
<circle cx="185.5" cy="165.1" r=".74"/>
<circle cx="193.1" cy="167.7" r=".74"/>
<circle cx="200.7" cy="170.2" r=".74"/>
<circle cx="218.5" cy="160" r=".74"/>
<circle cx="223.6" cy="160" r=".74"/>
<circle cx="287.1" cy="170.2" r=".74"/>
<circle cx="312.5" cy="170.2" r=".74"/>
<circle cx="337.9" cy="170.2" r=".74"/>
<circle cx="363.3" cy="170.2" r=".74"/>
<circle cx="388.7" cy="170.2" r=".74"/>
<circle cx="185.5" cy="193.1" r=".74"/>
<circle cx="193.1" cy="193.1" r=".74"/>
<circle cx="200.7" cy="193.1" r=".74"/>
<circle cx="223.6" cy="185.4" r=".74"/>
<circle cx="228.7" cy="185.4" r=".74"/>
<circle cx="73.7" cy="208.3" r=".74"/>
<circle cx="81.3" cy="208.3" r=".74"/>
<circle cx="53.4" cy="236.2" r=".74"/>
<circle cx="73.7" cy="221" r=".74"/>
<circle cx="116.9" cy="236.2" r=".74"/>
<circle cx="137.2" cy="236.2" r=".74"/>
<circle cx="198.2" cy="236.2" r=".74"/>
<circle cx="218.5" cy="236.2" r=".74"/>
<circle cx="259.1" cy="236.2" r=".74"/>
<circle cx="287.1" cy="236.2" r=".74"/>
<circle cx="53.4" cy="243.9" r=".74"/>
<circle cx="61" cy="256.6" r=".74"/>
<circle cx="61" cy="243.9" r=".74"/>
<circle cx="68.6" cy="243.9" r=".74"/>
<circle cx="122" cy="243.9" r=".74"/>
<circle cx="129.6" cy="243.9" r=".74"/>
<circle cx="137.2" cy="243.9" r=".74"/>
<circle cx="216" cy="259.1" r=".74"/>
<circle cx="282" cy="259.1" r=".74"/>
<circle cx="129.6" cy="261.6" r=".74"/>
<circle cx="287.1" cy="276.9" r=".74"/>
</g>
<g fill="none" stroke="#000" stroke-width=".23">
<path d="M352.2 18.5h.1M352.2 17.1l1.8 1.4M354 18.5h.1M354 17.1l-1.8 1.4M370.2 16h.1M370.2 14.6l1.5 1.4M371.7 16h.1M371.7 14.6l-1.5 1.4M352.2 26.2h.1M352.2 24.8l1.8 1.4M354 26.2h.1M354 24.8l-1.8 1.4"/>
<path d="M352.2 74.6h.1M352.2 77h.1M352.2 72.8l1.8 1.8M352.2 75.6l1.8 1.4M354 74.6h.1M354 77h.1M354 72.8l-1.8 1.8M354 75.6l-1.8 1.4M352.2 82h.1M352.2 84.8h.1M352.2 89.7h.1M352.2 80.6l1.8 1.4"/>
<path d="M352.2 83l1.8 1.8M352.2 88.3l1.8 1.4M354 82h.1M354 84.8h.1M354 89.7h.1M354 80.6l-1.8 1.4M354 83l-1.8 1.8M354 88.3l-1.8 1.4M352.2 107.4h.1M352.2 110.2h.1M352.2 106l1.8 1.4M352.2 108.4l1.8 1.8"/>
<path d="M354 107.4h.1M354 110.2h.1M354 106l-1.8 1.4M354 108.4l-1.8 1.8M370.2 118.7l1.5 1.4M371.7 118.7l-1.5 1.4M370.2 120.1h.1M371.7 120.1h.1M113.4 257.3h.1M113.8 255.9l1.4 1.4M115.2 257.3h.1M115.2 255.9l-1.8 1.4"/>
</g>
<text font-size="4.6" x="40.7" y="19.1">MIPI LCD/LVDS LCD</text>
<g font-size="4.2">
<text x="42" y="3.9">5</text>
<text x="126" y="3.9">4</text>
<text x="210" y="3.9">3</text>
<text x="293.9" y="3.9">2</text>
<text x="377.9" y="3.9">1</text>
<text x=".1" y="40.9">D</text>
<text x=".1" y="115.1">C</text>
<text x=".1" y="189.4">B</text>
<text x=".1" y="263.6">A</text>
<text x="419.9" y="263.6">A</text>
</g>
<text font-size="3.6" x="383.4" y="284.7">DEMO</text>
<g font-size="2.3">
<text x="341.2" y="9.8">VDD_LCD</text>
<text x="357.7" y="17.3">1</text>
<text x="363.3" y="13.8">J2</text>
<text x="370.4" y="13.5" transform="rotate(-90 370.4 13.5)">41</text>
<text x="56" y="22.5">J1</text>
<text x="357.7" y="19.8">2</text>
<text x="357.7" y="22.4">3</text>
<text x="362" y="18.9">NC_1</text>
<text x="362" y="21.4">VDD_1</text>
<text x="362" y="24">VDD_2</text>
<text x="372" y="19.1" transform="rotate(-90 372 19.1)">G1</text>
<text x="57.2" y="29">12V/5V</text>
<text x="67.9" y="27.4">1</text>
<text x="67.9" y="30">2</text>
<text x="129.6" y="28.8">VDD_5V</text>
<text x="307.9" y="27.3">LCD_RST</text>
<text x="357.7" y="24.9">4</text>
<text x="357.7" y="27.4">5</text>
<text x="357.7" y="30">6</text>
<text x="362" y="26.5">NC_2</text>
<text x="362" y="29">RESET</text>
<text x="61" y="31.6">GND</text>
<text x="62.3" y="34.1">5V</text>
<text x="67.9" y="32.5">3</text>
<text x="67.9" y="35.1">4</text>
<text x="129.6" y="33.9">VDD_5V</text>
<text x="211.4" y="34.9">MIPI_DSI_TX0_D0N/LVDS_TX0_D0N</text>
<text x="307.9" y="30">STBYB</text>
<text x="357.7" y="32.5">7</text>
<text x="357.7" y="35.1">8</text>
<text x="362" y="31.6">STBYB</text>
<text x="362" y="34.1">GND_1</text>
<text x="57.2" y="41.7">LCD-EN</text>
<text x="61" y="36.7">GND</text>
<text x="61" y="39.2">3V3</text>
<text x="67.9" y="37.6">5</text>
<text x="67.9" y="40.1">6</text>
<text x="87" y="37.4">VDD_IO</text>
<text x="87" y="40">LCD_EN</text>
<text x="129.6" y="39">VDD_3V3</text>
<text x="142.3" y="40.3">R1</text>
<text x="163.2" y="40.2">EN</text>
<text x="211.4" y="37.4">MIPI_DSI_TX0_D0N/LVDS_TX0_D0P</text>
<text x="356.5" y="40.1">10</text>
<text x="357.7" y="37.6">9</text>
<text x="362" y="36.7">RXIN0-</text>
<text x="362" y="39.2">RXIN0+</text>
<text x="362" y="41.7">GND_2</text>
<text x="57.2" y="44.3">TP-RST</text>
<text x="57.2" y="46.8">TP-INT</text>
<text x="67.9" y="42.7">7</text>
<text x="67.9" y="45.2">8</text>
<text x="67.9" y="47.8">9</text>
<text x="87" y="42.5">TP_RST</text>
<text x="87" y="45">TP_INT</text>
<text x="211.4" y="42.5">MIPI_DSI_TX0_D0N/LVDS_TX0_D1N</text>
<text x="211.4" y="45">MIPI_DSI_TX0_D0N/LVDS_TX0_D1P</text>
<text x="356.5" y="42.7">11</text>
<text x="356.5" y="45.2">12</text>
<text x="356.5" y="47.8">13</text>
<text x="362" y="44.3">RXIN1-</text>
<text x="362" y="46.8">RXIN1+</text>
<text x="57.2" y="49.4">TP-3V3</text>
<text x="61" y="51.9">GND</text>
<text x="67.9" y="50.3">10</text>
<text x="67.9" y="52.8">11</text>
<text x="87" y="52.7">TP_SCL</text>
<text x="129.6" y="49.1">VDD_3V3</text>
<text x="142.3" y="50.4">R2</text>
<text x="211.4" y="50.1">MIPI_DSI_TX0_D0N/LVDS_TX0_D2N</text>
<text x="211.4" y="52.7">MIPI_DSI_TX0_D0N/LVDS_TX0_D2P</text>
<text x="356.5" y="50.3">14</text>
<text x="356.5" y="52.8">15</text>
<text x="362" y="49.4">GND_3</text>
<text x="362" y="51.9">RXIN2-</text>
<text x="57.2" y="54.4">TP-SCL</text>
<text x="57.2" y="57">TP-SDA</text>
<text x="61" y="59.5">GND</text>
<text x="67.9" y="55.4">12</text>
<text x="67.9" y="57.9">13</text>
<text x="87" y="55.2">TP_SDA</text>
<text x="211.4" y="57.7">MIPI_DSI_TX0_CLKN/LVDS_TX0_CLKN</text>
<text x="356.5" y="55.4">16</text>
<text x="356.5" y="57.9">17</text>
<text x="362" y="54.4">RXIN2+</text>
<text x="362" y="57">GND_4</text>
<text x="362" y="59.5">RXCLKN-</text>
<text x="56" y="64.6">LCD-RST</text>
<text x="61" y="62.1">PWM</text>
<text x="67.9" y="60.5">14</text>
<text x="67.9" y="63">15</text>
<text x="67.9" y="65.5">16</text>
<text x="87" y="60.3">DISP_PWM</text>
<text x="87" y="62.8">LCD_RST</text>
<text x="211.4" y="60.3">MIPI_DSI_TX0_CLKP/LVDS_TX0_CLKP</text>
<text x="211.4" y="65.4">MIPI_DSI_TX0_D0N/LVDS_TX0_D3N</text>
<text x="356.5" y="60.5">18</text>
<text x="356.5" y="63">19</text>
<text x="356.5" y="65.5">20</text>
<text x="362" y="62.1">RXCLKN+</text>
<text x="362" y="64.6">GND_5</text>
<text x="59.8" y="69.7">CLKM</text>
<text x="61" y="67.1">GND</text>
<text x="67.9" y="68.1">17</text>
<text x="67.9" y="70.6">18</text>
<text x="87" y="67.9">MIPI_DSI_TX0_CLKN/LVDS_TX0_CLKN</text>
<text x="87" y="70.4">MIPI_DSI_TX0_CLKP/LVDS_TX0_CLKP</text>
<text x="211.4" y="67.9">MIPI_DSI_TX0_D0N/LVDS_TX0_D3P</text>
<text x="356.5" y="68.1">21</text>
<text x="356.5" y="70.6">22</text>
<text x="362" y="67.1">RXIN3-</text>
<text x="362" y="69.7">RXIN3+</text>
<text x="59.8" y="72.2">CLKP</text>
<text x="61" y="74.8">GND</text>
<text x="62.3" y="77.3">0M</text>
<text x="67.9" y="73.2">19</text>
<text x="67.9" y="75.7">20</text>
<text x="87" y="75.5">MIPI_DSI_TX0_D0N/LVDS_TX0_D0N</text>
<text x="241.4" y="75.8">D2</text>
<text x="249" y="75.8">D3</text>
<text x="256.6" y="75.8">D4</text>
<text x="264.3" y="75.8">D5</text>
<text x="271.9" y="75.8">D6</text>
<text x="279.5" y="75.8">D7</text>
<text x="287.1" y="75.8">D8</text>
<text x="294.7" y="75.8">D9</text>
<text x="302.4" y="75.8">D10</text>
<text x="310" y="75.8">D11</text>
<text x="356.5" y="73.2">23</text>
<text x="356.5" y="75.7">24</text>
<text x="362" y="72.2">GND_6</text>
<text x="362" y="74.8">NC_3</text>
<text x="362" y="77.3">NC_4</text>
<text x="61" y="82.4">GND</text>
<text x="62.3" y="79.8">0P</text>
<text x="67.9" y="78.2">21</text>
<text x="67.9" y="80.8">22</text>
<text x="67.9" y="83.3">23</text>
<text x="87" y="78.1">MIPI_DSI_TX0_D0N/LVDS_TX0_D0P</text>
<text x="87" y="83.1">MIPI_DSI_TX0_D0N/LVDS_TX0_D1N</text>
<text x="356.5" y="78.2">25</text>
<text x="356.5" y="80.8">26</text>
<text x="356.5" y="83.3">27</text>
<text x="362" y="79.8">GND_7</text>
<text x="362" y="82.4">NC_5</text>
<text x="62.3" y="84.9">1M</text>
<text x="62.3" y="87.5">1P</text>
<text x="67.9" y="85.9">24</text>
<text x="67.9" y="88.4">25</text>
<text x="87" y="85.7">MIPI_DSI_TX0_D0N/LVDS_TX0_D1P</text>
<text x="318.1" y="85.9">SELB</text>
<text x="356.5" y="85.9">28</text>
<text x="356.5" y="88.4">29</text>
<text x="362" y="84.9">NC_6</text>
<text x="362" y="87.5">SELP</text>
<text x="61" y="90">GND</text>
<text x="62.3" y="92.5">2M</text>
<text x="62.3" y="95.1">2P</text>
<text x="67.9" y="90.9">26</text>
<text x="67.9" y="93.5">27</text>
<text x="87" y="90.8">MIPI_DSI_TX0_D0N/LVDS_TX0_D2N</text>
<text x="87" y="93.3">MIPI_DSI_TX0_D0N/LVDS_TX0_D2P</text>
<text x="356.5" y="90.9">30</text>
<text x="356.5" y="93.5">31</text>
<text x="362" y="90">NC_7</text>
<text x="362" y="92.5">GND_8</text>
<text x="362" y="95.1">LED-_1</text>
<text x="61" y="97.6">GND</text>
<text x="62.3" y="100.2">3M</text>
<text x="67.9" y="96">28</text>
<text x="67.9" y="98.6">29</text>
<text x="67.9" y="101.1">30</text>
<text x="87" y="98.4">MIPI_DSI_TX0_D0N/LVDS_TX0_D3N</text>
<text x="87" y="100.9">MIPI_DSI_TX0_D0N/LVDS_TX0_D3P</text>
<text x="318.1" y="98.6">L/R</text>
<text x="318.1" y="101.1">U/D</text>
<text x="328.3" y="96.1">LED-</text>
<text x="356.5" y="96">32</text>
<text x="356.5" y="98.6">33</text>
<text x="356.5" y="101.1">34</text>
<text x="362" y="97.6">LED-_2</text>
<text x="362" y="100.2">L/R</text>
<text x="54.5" y="102.9" transform="rotate(-90 54.5 102.9)">32</text>
<text x="57.1" y="102.9" transform="rotate(-90 57.1 102.9)">31</text>
<text x="62.3" y="102.7">3P</text>
<text x="322.4" y="104">T1</text>
<text x="356.5" y="103.6">35</text>
<text x="356.5" y="106.2">36</text>
<text x="362" y="102.7">U/D</text>
<text x="362" y="105.2">VGL</text>
<text x="362" y="107.8">NC_8</text>
<text x="52.9" y="108.5" transform="rotate(-90 52.9 108.5)">32</text>
<text x="55.4" y="108.5" transform="rotate(-90 55.4 108.5)">31</text>
<text x="58.5" y="108.8">FPC_50PK-A-30PB</text>
<text x="322.4" y="111.6">T2</text>
<text x="356.5" y="108.7">37</text>
<text x="356.5" y="111.3">38</text>
<text x="356.5" y="113.8">39</text>
<text x="362" y="110.3">NC_9</text>
<text x="362" y="112.9">VGH</text>
<text x="328.3" y="116.4">LED+</text>
<text x="356.5" y="116.3">40</text>
<text x="362" y="115.4">LED+_1</text>
<text x="362" y="117.9">LED+_2</text>
<text x="372" y="118.1" transform="rotate(-90 372 118.1)">G2</text>
<text x="370.4" y="123.7" transform="rotate(-90 370.4 123.7)">42</text>
<text x="196.4" y="129.2">VDD_LCD</text>
<text x="350.6" y="126.4">触点在上</text>
<text x="178.7" y="145.7">R3</text>
<text x="186.3" y="145.7">R4</text>
<text x="193.9" y="145.7">R5</text>
<text x="201.5" y="145.7">R6</text>
<text x="282.8" y="149.5">VDD_LCD</text>
<text x="308.2" y="149.5">VDD_LCD</text>
<text x="333.6" y="149.5">VDD_LCD</text>
<text x="359" y="149.5">VDD_LCD</text>
<text x="384.4" y="149.5">VDD_LCD</text>
<text x="238.9" y="152">J3</text>
<text x="248.5" y="153.2" transform="rotate(-90 248.5 153.2)">8</text>
<text x="168.2" y="156.8">TP_RST</text>
<text x="235.8" y="157">1</text>
<text x="235.8" y="159.5">2</text>
<text x="240.1" y="158.6">TP-RST</text>
<text x="240.1" y="161.1">TP-VCC</text>
<text x="250.1" y="158.8" transform="rotate(-90 250.1 158.8)">G2</text>
<text x="291.2" y="159.6">R7</text>
<text x="317.6" y="159.6">R8</text>
<text x="392.8" y="159.6">R11</text>
<text x="168.2" y="164.4">TP_INT</text>
<text x="168.2" y="167">TP_SDA</text>
<text x="235.8" y="162.1">3</text>
<text x="235.8" y="164.6">4</text>
<text x="235.8" y="167.1">5</text>
<text x="240.1" y="163.7">TP-GND</text>
<text x="240.1" y="166.2">TP-INT</text>
<text x="342" y="162.2">R13</text>
<text x="367.4" y="162.2">R14</text>
<text x="168.2" y="169.5">TP_SCL</text>
<text x="235.8" y="169.7">6</text>
<text x="240.1" y="168.7">TP-SDA</text>
<text x="240.1" y="171.3">TP-SCL</text>
<text x="250.1" y="171.5" transform="rotate(-90 250.1 171.5)">G1</text>
<text x="292.7" y="169.5">LCD_RST</text>
<text x="315.6" y="169.7">SELB</text>
<text x="343.5" y="169.7">L/R</text>
<text x="368.9" y="169.7">U/D</text>
<text x="394.3" y="169.7">STBYB</text>
<text x="180.4" y="177.4">D12</text>
<text x="188.1" y="177.4">D13</text>
<text x="195.7" y="177.4">D14</text>
<text x="203.3" y="177.4">D15</text>
<text x="210.9" y="177.4">D16</text>
<text x="213.5" y="174.9">C2</text>
<text x="226.2" y="174.9">C3</text>
<text x="236.3" y="179.7">触点在下</text>
<text x="248.5" y="175.8" transform="rotate(-90 248.5 175.8)">7</text>
<text x="289.7" y="177.4">C1</text>
<text x="343" y="180">R9</text>
<text x="392.8" y="180">R15</text>
<text x="316.6" y="182.5">R12</text>
<text x="367.4" y="182.5">R10</text>
<text x="54.7" y="209.2">VDD_3V3</text>
<text x="91.5" y="207.9">R16</text>
<text x="76.3" y="213">C4</text>
<text x="83.9" y="213">C5</text>
<text x="164.7" y="227.7">VDD_5V</text>
<text x="193.6" y="227.7">VDD_BL</text>
<text x="48.9" y="230.3">VDD_BL</text>
<text x="132.9" y="228.2">VDD_LCD</text>
<text x="236.3" y="233.3">L1</text>
<text x="269.3" y="230.8">D1</text>
<text x="284.6" y="230.8">LED+</text>
<text x="91.5" y="235.8">R17</text>
<text x="93.3" y="239.9">U1</text>
<text x="175.4" y="235.8">R18</text>
<text x="88.5" y="243.3">1</text>
<text x="92.8" y="244.9">IN</text>
<text x="101.7" y="244.9">OUT</text>
<text x="108.5" y="243.3">5</text>
<text x="193.1" y="243.5">C6</text>
<text x="241.6" y="242.4">U2</text>
<text x="282" y="243.5">C7</text>
<text x="56" y="248.5">C8</text>
<text x="63.6" y="248.5">C9</text>
<text x="71.2" y="251.1">R19</text>
<text x="81.9" y="251">EN</text>
<text x="88.5" y="251">3</text>
<text x="124.5" y="251.1">C10</text>
<text x="132.2" y="251.1">C11</text>
<text x="139.8" y="251.1">C12</text>
<text x="228.2" y="248.4">6</text>
<text x="232.5" y="250">IN</text>
<text x="242.7" y="250">SW</text>
<text x="248.2" y="248.4">1</text>
<text x="88.5" y="256">2</text>
<text x="92.8" y="257.6">GND</text>
<text x="92.8" y="252.6">EN</text>
<text x="103" y="257.6">NC</text>
<text x="108.5" y="256">4</text>
<text x="208.9" y="253.5">LED+</text>
<text x="228.2" y="253.5">5</text>
<text x="232.5" y="255.1">OV</text>
<text x="241.4" y="255.1">GND</text>
<text x="248.2" y="253.5">2</text>
<text x="170.8" y="258.4">DISP_PWM</text>
<text x="190.6" y="258.7">R20</text>
<text x="228.2" y="258.6">4</text>
<text x="232.5" y="260.2">EN</text>
<text x="242.7" y="260.2">FB</text>
<text x="248.2" y="258.6">3</text>
<text x="254.1" y="263.5">VFB = 200mV</text>
<text x="264.3" y="258.7">R21</text>
<text x="282.5" y="258.6">LED-</text>
<text x="218.5" y="266.3">R22</text>
<text x="277" y="268.9">R23</text>
<text x="289.7" y="268.9">R24</text>
<text x="261.7" y="271.1">ILED = 40mA</text>
<text x="369.2" y="281.3">Design Name:</text>
<text x="368.4" y="289.4">Rev</text>
<text x="369.4" y="291.9">1.0</text>
<text x="377.6" y="288.9">Page Name:</text>
<text x="386.9" y="291.8">PAGE1</text>
<text x="413.6" y="289.1">Size</text>
<text x="414.4" y="292.5">A3</text>
<text x="343.5" y="296.5">Date:</text>
<text x="353.7" y="296.5">Wednesday, May 14, 2025</text>
<text x="394.6" y="296.5">Sheet</text>
<text x="404.7" y="296.5">1</text>
<text x="411.1" y="296.5">of</text>
<text x="416.2" y="296.5">1</text>
</g>
<g font-size="1.8">
<text x="157.6" y="39.8">1K</text>
<text x="142.3" y="57.6">100K</text>
<text x="243.1" y="89.5" transform="rotate(-90 243.1 89.5)">BDFN2C051L-ES</text>
<text x="250.7" y="89.5" transform="rotate(-90 250.7 89.5)">BDFN2C051L-ES</text>
<text x="258.3" y="89.5" transform="rotate(-90 258.3 89.5)">BDFN2C051L-ES</text>
<text x="265.9" y="89.5" transform="rotate(-90 265.9 89.5)">BDFN2C051L-ES</text>
<text x="273.6" y="89.5" transform="rotate(-90 273.6 89.5)">BDFN2C051L-ES</text>
<text x="281.2" y="89.5" transform="rotate(-90 281.2 89.5)">BDFN2C051L-ES</text>
<text x="288.8" y="89.5" transform="rotate(-90 288.8 89.5)">BDFN2C051L-ES</text>
<text x="296.4" y="89.5" transform="rotate(-90 296.4 89.5)">BDFN2C051L-ES</text>
<text x="304" y="89.5" transform="rotate(-90 304 89.5)">BDFN2C051L-ES</text>
<text x="311.7" y="89.5" transform="rotate(-90 311.7 89.5)">BDFN2C051L-ES</text>
<text x="348" y="123.6">5_inch_LVDS_40P</text>
<text x="178.4" y="151.3">10K</text>
<text x="186" y="151.3">NC</text>
<text x="193.6" y="151.3">4.7K</text>
<text x="201.2" y="151.3">4.7K</text>
<text x="291.2" y="161.7">100K</text>
<text x="317.6" y="161.7">NC</text>
<text x="342" y="159.7">10K</text>
<text x="367.4" y="159.7">10K</text>
<text x="392.8" y="161.7">10K</text>
<text x="213.4" y="179.5">10uF</text>
<text x="223.6" y="179.5">100nF</text>
<text x="233.8" y="177">CONN RCPT 6</text>
<text x="289.6" y="182">100nF</text>
<text x="316.6" y="180">10K</text>
<text x="343" y="182">NC</text>
<text x="367.4" y="180">NC</text>
<text x="392.8" y="182">NC</text>
<text x="182.1" y="191.1" transform="rotate(-90 182.1 191.1)">BDFN2C051L-ES</text>
<text x="189.7" y="191.1" transform="rotate(-90 189.7 191.1)">BDFN2C051L-ES</text>
<text x="197.4" y="191.1" transform="rotate(-90 197.4 191.1)">BDFN2C051L-ES</text>
<text x="205" y="191.1" transform="rotate(-90 205 191.1)">BDFN2C051L-ES</text>
<text x="212.6" y="191.1" transform="rotate(-90 212.6 191.1)">BDFN2C051L-ES</text>
<text x="101.7" y="207.4">0R/NC</text>
<text x="76.3" y="217.6">10uF</text>
<text x="83.9" y="217.6">100nF</text>
<text x="241.4" y="232.8">10uH</text>
<text x="101.7" y="235.4">0R/NC</text>
<text x="190.6" y="235.4">0R</text>
<text x="269.3" y="240.5">SS14</text>
<text x="78.8" y="250.6">NC</text>
<text x="190.6" y="248.1">4.7uF</text>
<text x="276.9" y="248.1">2.2uF/25V</text>
<text x="56" y="253.2">10uF</text>
<text x="63.6" y="253.2">100nF</text>
<text x="124.5" y="255.7">10uF</text>
<text x="132.2" y="255.7">10uF</text>
<text x="139.8" y="255.7">100nF</text>
<text x="91.5" y="263.3">ME6217C33M5G</text>
<text x="205.8" y="258.2">1K</text>
<text x="271.9" y="258.2">4.7K</text>
<text x="233" y="266.9">MT9201</text>
<text x="218.5" y="273.5">100K</text>
<text x="276.9" y="273.5">NC</text>
<text x="289.6" y="273.5">5R</text>
</g>
</svg>
